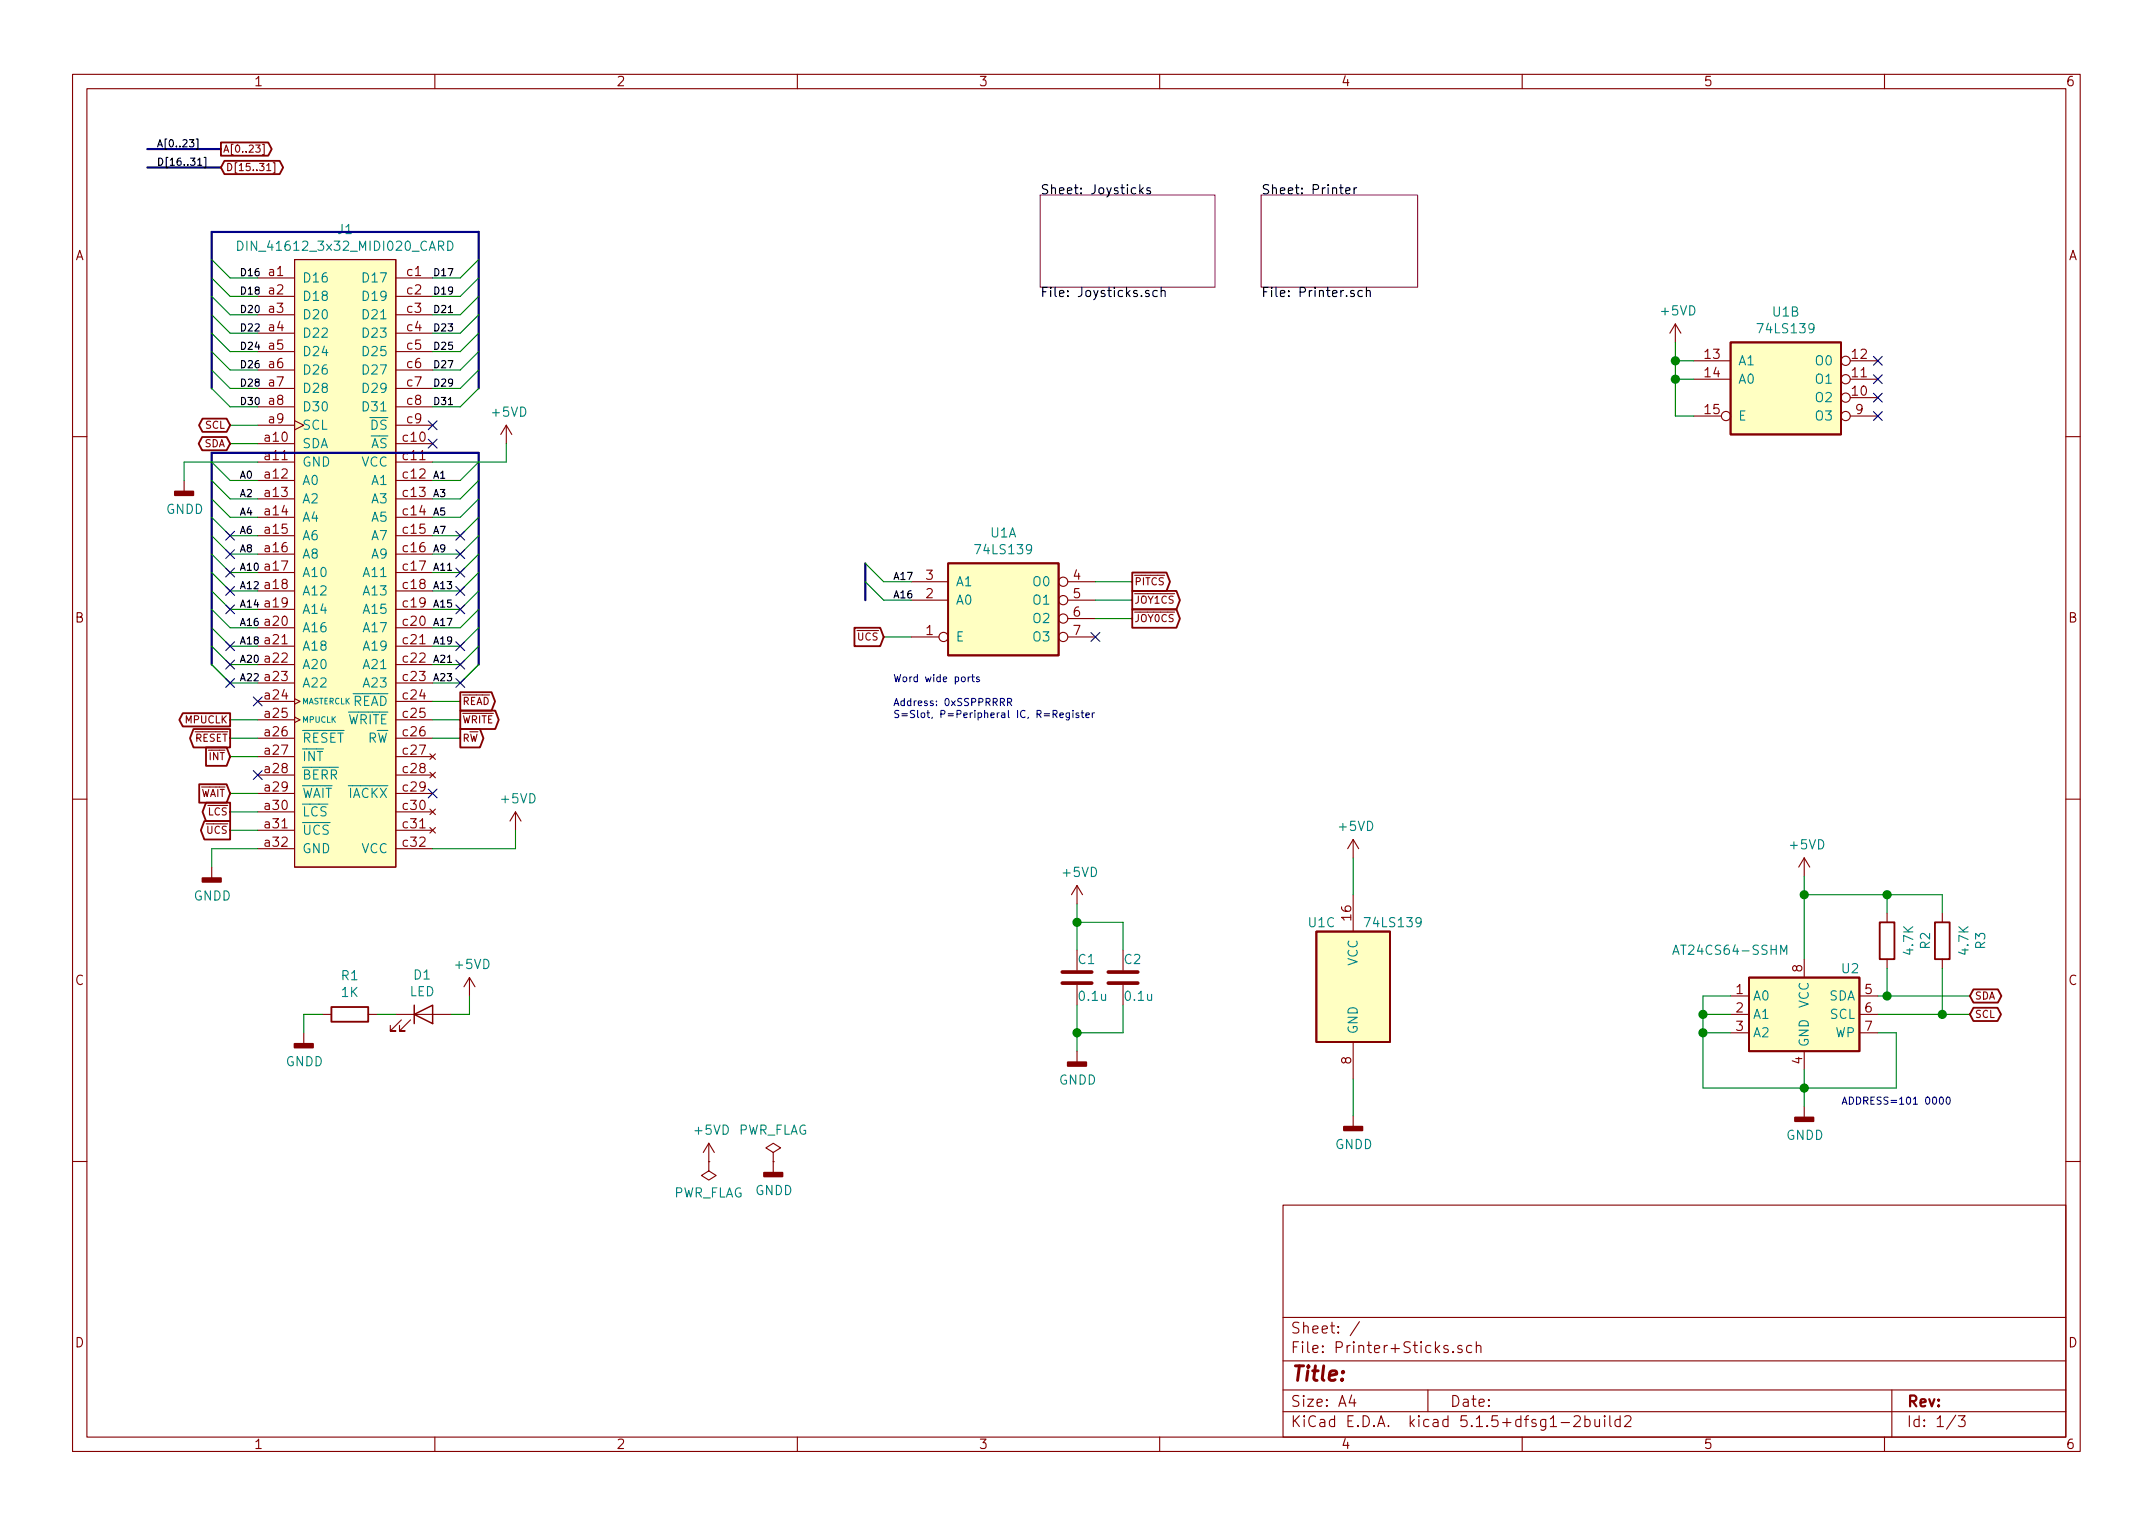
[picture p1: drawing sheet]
<svg xmlns="http://www.w3.org/2000/svg" width="297mm" height="210mm" viewBox="0 0 297 210" stroke-linecap="round" stroke-linejoin="round" font-family="sans-serif">
<g fill="none" stroke="#840000" stroke-width=".15">
<path d="M10 10.3h277v189.9h-277zM12 12.2h273v186.1h-273zM36.2 19.9h.2v1.4h-.2M60 10.3v1.9M110 10.3v1.9M160 10.3v1.9M210 10.3v1.9M260 10.3v1.9M35.3 20h.6l-.3 .4h.1l.2 .2-.1 .3-.1 .1-.4-.1M35.6 38.3h5M36.8 23.5h.6M37.7 22.4h.2v1.5h-.2"/>
<path d="M40.6 35.8h14v83.8h-14zM54.6 38.3h5.1M35.6 40.9h5M35.6 43.4h5M35.6 46h5M35.6 48.5h5M35.6 51h5M35.6 53.6h5M35.6 56.1h5M35.6 58.7h5M40.6 58l1.3 .7-1.3 .6M54.6 40.9h5.1"/>
<path d="M54.6 43.4h5.1M54.6 46h5.1M54.6 48.5h5.1M54.6 51h5.1M54.6 53.6h5.1M54.6 56.1h5.1M54.6 58.7h5.1M69.8 58.7l-.7 1.2M69.8 58.7v2.5M69.8 58.7l.8 1.2M231.1 44.7l-.7 1.3M231.1 44.7v2.5"/>
<path d="M231.1 44.7l.8 1.3M233.7 52.3h5.1M233.7 49.8h5.1M233.7 57.4h3.8M255.3 54.9h3.8M255.3 52.3h3.8M255.3 49.8h3.8M255.3 57.4h3.8M10 60.2h2M25.4 66.3v1.5M35.6 61.2h5M35.6 63.7h5"/>
<path d="M35.6 66.3h5M35.6 68.8h5M35.6 71.4h5M35.6 73.9h5M35.6 76.4h5M35.6 79h5M54.6 61.2h5.1M54.6 63.7h5.1M54.6 66.3h5.1M54.6 68.8h5.1M54.6 71.4h5.1M54.6 73.9h5.1"/>
<path d="M54.6 76.4h5.1M54.6 79h5.1M285 60.2h2M35.6 81.5h5M35.6 84.1h5M35.6 86.6h5M35.6 89.1h5M35.6 91.7h5M35.6 94.2h5M35.6 96.8h5M35.6 99.3h5M40.6 96.4l.8 .4-.8 .3"/>
<path d="M40.6 98.9l.8 .4-.8 .4M54.6 81.5h5.1M54.6 84.1h5.1M54.6 86.6h5.1M54.6 89.1h5.1M54.6 91.7h5.1M54.6 94.2h5.1M54.6 96.8h5.1M54.6 99.3h5.1M125.7 87.9h3.8M125.7 82.8h5.1M125.7 80.3h5.1"/>
<path d="M147.3 87.9h3.8M147.3 82.8h3.8M147.3 80.3h3.8M147.3 85.3h3.8M10 110.3h2M29.2 119.6v1.6M35.6 101.8h5M35.6 104.4h5M35.6 106.9h5M35.6 109.5h5M35.6 112h5M35.6 114.5h5"/>
<path d="M35.6 117.1h5M54.6 101.8h5.1M54.6 104.4h5.1M54.6 106.9h5.1M54.6 109.5h5.1M54.6 112h5.1M54.6 114.5h5.1M54.6 117.1h5.1M59.3 104l.8 .8M59.3 106.5l.8 .8M59.3 111.6l.8 .8M59.3 114.2l.8 .7"/>
<path d="M60.1 104l-.8 .8M60.1 106.5l-.8 .8M60.1 111.6l-.8 .8M60.1 114.2l-.8 .7M71.1 112l-.7 1.3M71.1 112v2.5M71.1 112l.8 1.3M186.7 115.8l-.8 1.3M186.7 115.8v2.6M186.7 115.8l.8 1.3M248.9 118.4v2.5M248.9 118.4l-.7 1.2"/>
<path d="M248.9 118.4l.8 1.2M285 110.3h2M44.4 139.9h1.3M50.8 139.9h1.3M54.6 139.9h7.6M64.8 134.9l-.8 1.2M64.8 134.9v2.5M64.8 134.9l.7 1.2M148.6 122.2v2.5M148.6 131.1v2.8M148.6 135.9v2.8M148.6 122.2l-.8 1.2"/>
<path d="M148.6 122.2l.8 1.2M154.9 131.1v2.8M154.9 135.9v2.8M186.7 123.4v5.1M238.8 139.9h2.5M238.8 137.4h2.5M248.9 132.3v2.6M256.5 139.9h2.6M256.5 137.4h2.6M260.3 126v1.2M260.3 132.3v1.3M268 126v1.2"/>
<path d="M268 132.3v1.3M41.9 142.5v1.5M55.4 140.7l-1.6 1.5h.8h-.8v-.7M56.6 140.7l-1.5 1.5h.8h-.8v-.7M97.8 157.7l-.8 1.3M97.8 157.7v2.6M97.8 157.7l.8 1.3M106.7 159l1-.6-1-.7-1 .7 1 .6v1.3M148.6 145v1.6M186.7 143.8v5M186.7 153.9v1.5M238.8 142.5h2.5"/>
<path d="M248.9 145v2.6M248.9 152.6v1.6M256.5 142.5h2.6M10 160.2h2M97.8 160.3v1.2l1 .7-1 .6-1-.6 1-.7M97.8 160.3h.1M106.7 160.3h.1M106.7 160.3v1.5M177 166.3h108v32h-108zM285 160.2h2M60 198.3v1.9M110 198.3v1.9"/>
<path d="M160 198.3v1.9M177 194.8h108M177 191.8h108M177 187.8h108M177 181.8h108M186.5 192.5l-.4 1h1M186.8 193v1M187.6 182.3l-1.3 2M197 191.8v3M200.5 186.5h.1l-.1 .1-.1-.1h.1v.1M201.7 185.7l-.4-.1-.2 .3a.48 .48 0 0 0 .6 .3l.1 .1-.1 .2-.2 .1-.4-.1M203 185.7a.48 .48 0 0 0-.6 0l-.1 .2 .1 .6a.48 .48 0 0 0 .6 0"/>
<path d="M203.7 185.7a.39 .39 0 0 1 .6 .1v.8M203.7 185.1v1.5M210 198.3v1.9M215.4 196.3h1.1M217.2 195.5l.2-.2 .5 .1a.37 .37 0 0 1 .1 .6l-.9 .8h.9M218.7 195.9a.48 .48 0 0 1 .6 .1l.1 .1-.1 .6a.48 .48 0 0 1-.6 0M218.7 195.3v1.5M220 195.8l.1 .9a.45 .45 0 0 0 .6 0M220.7 195.8v1M221.4 195.3l-.1 .1 .1 .1 .1-.1-.1-.1v.2M221.4 195.8v1M222.1 195.3v1.3l.2 .2"/>
<path d="M223.5 195.9l-.4-.1-.3 .3 .1 .6 .2 .1 .4-.1M223.5 195.3v1.5M224.2 195.5l.2-.2 .5 .1a.4 .4 0 0 1 0 .6l-.8 .8h.9M260 198.3v1.9M261 191.8v6.5M269.8 195.2l-1.2 2M270.2 195.3h.9l-.5 .6 .4 .1 .1 .2-.1 .5-.2 .1h-.4l-.2-.1"/>
<circle cx="238.1" cy="57.4" r=".63"/>
<circle cx="254.6" cy="52.3" r=".63"/>
<circle cx="254.6" cy="54.9" r=".63"/>
<circle cx="254.6" cy="57.4" r=".63"/>
<circle cx="254.6" cy="49.8" r=".63"/>
<circle cx="130.2" cy="87.9" r=".63"/>
<circle cx="146.7" cy="85.3" r=".63"/>
<circle cx="146.7" cy="82.8" r=".63"/>
<circle cx="146.7" cy="87.9" r=".63"/>
<circle cx="146.7" cy="80.3" r=".63"/>
</g>
<path d="M143.5 26.9h24.1v12.7h-24.1zM174 26.9h21.6v12.7h-21.6z" fill="none" stroke="#840084" stroke-width=".15"/>
<g fill="none" stroke="#000" stroke-width=".15">
<path d="M26.1 19.3h.6l-.3 .4h.3v.5l-.1 .1-.5-.1M27.1 19.2h.2v1.4h-.2M27.3 22.8h.5M28.2 21.7h.2v1.4h-.2M157.3 25.5v1.2M157.4 26.3l.3 .4M157.7 25.9l-.4 .5M158.7 26a.31 .31 0 0 0-.5 .1l.1 .2h.3l.1 .2v.2h-.1h-.4M160.2 39.6v1.3M185.7 26.3l.6-.1-.1-.2-.3-.1-.2 .2v.6h.5M186.8 25.9v.8M187.2 25.9l-.3 .1-.1 .1"/>
<path d="M188.5 39.6v1.3M61.9 43.1h.5M61.9 55.8h.5M158.5 40.1a.31 .31 0 0 0-.5 .2l.1 .1 .3 .1 .2 .2-.1 .2h-.1h-.4M159.7 40.1h-.4l-.2 .2v.4l.1 .2h.5M160.2 40.2l.2-.1h.3l.1 .8M186.8 40.1a.31 .31 0 0 0-.5 .2l.1 .1 .3 .1 .2 .2-.1 .2h-.1h-.4M188 40.1h-.4l-.2 .2v.4l.1 .2h.5M188.5 40.2l.1-.1a.31 .31 0 0 1 .5 .2v.6"/>
</g>
<g fill="none" stroke="#840000" stroke-width=".25">
<path d="M30.5 19.7h6.5l.5 .9-.5 .9h-6.5zM31 22.2h7.6l.5 .9-.5 .9h-7.6l-.5-.9zM27.9 57.8h3.4l.4 .9-.4 .9h-3.4l-.4-.9zM238.8 47.2h15.2v12.7h-15.2zM27.9 60.3h3.4l.4 .9-.4 .9h-3.4l-.5-.9zM130.8 77.7h15.2v12.7h-15.2zM156.2 79h4.7l.5 1.3-.5 1.2h-4.7zM25.2 98.4h6.5v1.8h-6.5l-.5-.9zM63.5 98h4.8l.5 1.3-.5 1.3h-4.8zM63.5 95.5h4.3l.5 1.3-.5 1.2h-4.3zM117.9 86.6h3.5l.5 1.3-.5 1.2h-3.5zM156.2 84.1h6.1l.5 1.2-.5 1.3h-6.1z"/>
<path d="M156.2 81.5h6.1l.5 1.3-.5 1.3h-6.1zM26.7 100.6h5v2.5h-5l-.5-1.3zM27.5 108.2h3.8l.4 1.3-.4 1.2h-3.8zM28.2 113.3h3.5v2.5h-3.5l-.5-1.3zM28.4 110.7h3.3v2.6h-3.3l-.5-1.3zM28.4 103.1h2.9l.4 1.3-.4 1.3h-2.9zM63.5 100.6h2.7l.5 1.2-.5 1.3h-2.7zM45.7 138.9h5.1v2.1h-5.1zM181.6 128.5h10.2v15.3h-10.2zM241.3 134.9h15.2v10.1h-15.2zM259.3 127.2h2.1v5.1h-2.1zM267 127.2h2v5.1h-2z"/>
<path d="M272.3 139h3.3l.5 .9-.5 1h-3.3l-.5-1zM272.3 136.5h3.3l.5 .9-.5 .9h-3.3l-.5-.9z"/>
</g>
<path d="M146.6 135.6h4M146.6 134.1h4M152.9 135.6h4.1M152.9 134.1h4.1" fill="none" stroke="#840000" stroke-width=".51"/>
<g fill="#840000" stroke="#840000" stroke-width=".25">
<path d="M247.6 154.2h2.6v.5h-2.6z"/>
<path d="M147.3 146.6h2.6v.5h-2.6z"/>
<path d="M105.4 161.8h2.5v.5h-2.5z"/>
<path d="M27.9 121.2h2.6v.5h-2.6z"/>
<path d="M24.1 67.8h2.6v.5h-2.6z"/>
<path d="M40.6 144h2.6v.5h-2.6z"/>
<path d="M185.4 155.4h2.6v.6h-2.6z"/>
</g>
<path d="M57.1 139.9l2.6-1.2v2.5zM57.1 138.7v2.5" fill="none" stroke="#840000" stroke-width=".2"/>
<g fill="#ffffc2" stroke="#ffffc2" stroke-width=".14">
<path d="M241.3 134.9h15.2v10.1h-15.2z"/>
<path d="M130.8 77.7h15.2v12.7h-15.2z"/>
<path d="M238.8 47.2h15.2v12.7h-15.2z"/>
<path d="M181.6 128.5h10.2v15.3h-10.2z"/>
<path d="M40.6 35.8h14v83.8h-14z"/>
</g>
<path d="M32.8 33.3a.64 .64 0 0 1 .7 .6 .64 .64 0 0 1-.7 .6zM61.8 33.3a.66 .66 0 0 1 .7 .5 .66 .66 0 0 1-.4 .7h-.3zM230.8 131.7l.4-1.3 .4 1.3M230.9 131.3h.6M245.7 131.7v-1.3l.4 .9 .4-.9v1.3" fill="none" stroke="#008484" stroke-width=".15"/>
<path d="M20.3 20.6h10.2M20.3 23.1h10.2M29.2 53.6v-21.6h36.8v21.6M119.4 77.7v5.1M29.2 91.7v-29.2h36.8v29.2" fill="none" stroke="#000084" stroke-width=".3"/>
<g fill="none" stroke="#008400" stroke-width=".15">
<path d="M29.2 38.3l2.5 2.6h3.9M29.2 35.8l2.5 2.5h3.9M66 38.3l-2.5 2.6h-3.8M66 35.8l-2.5 2.5h-3.8M29.2 51l2.5 2.6h3.9M29.2 53.6l2.5 2.5h3.9M29.2 40.9l2.5 2.5h3.9M29.2 48.5l2.5 2.5h3.9M29.2 46l2.5 2.5h3.9M29.2 43.4l2.5 2.6h3.9M31.7 58.7h3.9M66 51l-2.5 2.6h-3.8"/>
<path d="M66 53.6l-2.5 2.5h-3.8M66 40.9l-2.5 2.5h-3.8M66 48.5l-2.5 2.5h-3.8M66 46l-2.5 2.5h-3.8M66 43.4l-2.5 2.6h-3.8M231.1 49.8h2.6M231.1 52.3h2.6M231.1 47.2v10.2h2.6M29.2 73.9l2.5 2.5h3.9M29.2 76.4l2.5 2.6h3.9M29.2 71.4l2.5 2.5h3.9M29.2 68.8l2.5 2.6h3.9"/>
<path d="M29.2 66.3l2.5 2.5h3.9M29.2 63.7l2.5 2.6h3.9M29.2 79l2.5 2.5h3.9M31.7 61.2h3.9M35.6 63.7h-10.2v2.6M66 73.9l-2.5 2.5h-3.8M66 76.4l-2.5 2.6h-3.8M66 71.4l-2.5 2.5h-3.8M66 68.8l-2.5 2.6h-3.8M66 66.3l-2.5 2.5h-3.8M66 63.7l-2.5 2.6h-3.8M66 79l-2.5 2.5h-3.8"/>
<path d="M69.8 61.2v2.5h-10.1M119.4 77.7l2.5 2.6h3.8M29.2 81.5l2.5 2.6h3.9M29.2 84.1l2.5 2.5h3.9M29.2 86.6l2.5 2.5h3.9M29.2 89.1l2.5 2.6h3.9M29.2 91.7l2.5 2.5h3.9M31.7 99.3h3.9M59.7 99.3h3.8M59.7 96.8h3.8M66 81.5l-2.5 2.6h-3.8M66 84.1l-2.5 2.5h-3.8"/>
<path d="M66 86.6l-2.5 2.5h-3.8M66 89.1l-2.5 2.6h-3.8M66 91.7l-2.5 2.5h-3.8M119.4 80.3l2.5 2.5h3.8M121.9 87.9h3.8M151.1 80.3h5.1M151.1 82.8h5.1M151.1 85.3h5.1M31.7 114.5h3.9M31.7 101.8h3.9M31.7 112h3.9M31.7 109.5h3.9"/>
<path d="M31.7 104.4h3.9M35.6 117.1h-6.4v2.5M59.7 101.8h3.8M71.1 114.5v2.6h-11.4M186.7 118.4v5M44.4 139.9h-2.5v2.6M52.1 139.9h2.5M64.8 137.4v2.5h-2.6M148.6 127.2h6.3v3.9M148.6 124.7v6.4M148.6 138.7v6.3M154.9 138.7v3.8h-6.3"/>
<path d="M234.9 139.9h3.9M238.8 137.4h-3.9v12.7h26.7v-7.6h-2.5M248.9 120.9v11.4M248.9 123.4h19.1v2.6M259.1 139.9h12.7M259.1 137.4h12.7M260.3 123.4v2.6M260.3 133.6v3.8M268 133.6v6.3M186.7 148.8v5.1M234.9 142.5h3.9M248.9 147.6v5"/>
</g>
<g fill="none" stroke="#0000c2" stroke-width=".15">
<path d="M133.9 93.4l-.3 .2M134.1 93.4h.3M134.2 93.1v.8l.2 .2M135.1 93.4h-.3l-.1 .1 .1 .2 .3 .1v.2h-.4M138 96.9l.5-.1 .1-.1-.1-.3h-.5v1M138.3 96.9l.3 .5M139 96.9l.5-.1 .1-.1-.1-.3h-.5v1M139.2 96.9l.4 .5M146.2 98.7l.5-.1v-.2l-.3-.1-.2 .2 .1 .5h.4M147.5 98.3v.8l-.1 .2h-.3M147.5 98.4l-.2-.1-.2 .2 .1 .5h.3M148 98v.1"/>
<path d="M148 98.3v.7M148.8 98.4l-.2-.1-.2 .2 .1 .1 .3 .1v.3h-.4M149.1 98.3h.4M149.3 98v.9l.2 .1M149.8 98.7l.5-.1-.1-.2-.2-.1-.2 .2 .1 .5h.3M150.7 98.3v.7M151 98.3l-.3 .2M267.6 151.4h.2a.53 .53 0 0 1 .3 .4 .53 .53 0 0 1-.3 .5l-.2-.1v-.2zM268.6 151.4h.1a.53 .53 0 0 1 .4 .4 .53 .53 0 0 1-.4 .5l-.2-.3z"/>
</g>
<g fill="#008400" stroke="#008400" stroke-width=".25">
<circle cx="235" cy="142.5" r=".51"/>
<circle cx="248.9" cy="150.1" r=".51"/>
<circle cx="235" cy="139.9" r=".51"/>
<circle cx="148.6" cy="127.2" r=".51"/>
<circle cx="148.6" cy="142.5" r=".51"/>
<circle cx="260.3" cy="137.4" r=".51"/>
<circle cx="260.3" cy="123.4" r=".51"/>
<circle cx="268" cy="139.9" r=".51"/>
<circle cx="231.1" cy="52.3" r=".51"/>
<circle cx="231.1" cy="49.8" r=".51"/>
<circle cx="248.9" cy="123.4" r=".51"/>
</g>
<g fill="none" stroke="#000084" stroke-width=".15">
<path d="M59.1 58.1l1.2 1.2M60.3 58.1l-1.2 1.2M258.5 49.2l1.2 1.2M258.5 56.8l1.2 1.2M258.5 54.2l1.2 1.3M258.5 51.7l1.2 1.2M259.7 49.2l-1.2 1.2M259.7 56.8l-1.2 1.2M259.7 54.2l-1.2 1.3M259.7 51.7l-1.2 1.2M31.1 73.3l1.3 1.2M31.1 75.8l1.3 1.3"/>
<path d="M31.1 78.4l1.3 1.2M32.4 73.3l-1.3 1.2M32.4 75.8l-1.3 1.3M32.4 78.4l-1.3 1.2M59.1 60.6l1.2 1.2M60.3 60.6l-1.2 1.2M62.9 78.4l1.2 1.2M62.9 75.8l1.2 1.3M62.9 73.3l1.2 1.2M64.1 78.4l-1.2 1.2M64.1 75.8l-1.2 1.3M64.1 73.3l-1.2 1.2"/>
<path d="M31.1 80.9l1.3 1.2M31.1 83.5l1.3 1.2M31.1 88.5l1.3 1.3M31.1 91.1l1.3 1.2M31.1 93.6l1.3 1.2M32.4 80.9l-1.3 1.2M32.4 83.5l-1.3 1.2M32.4 88.5l-1.3 1.3M32.4 91.1l-1.3 1.2M32.4 93.6l-1.3 1.2M35 96.2l1.2 1.2M36.2 96.2l-1.2 1.2"/>
<path d="M62.9 91.1l1.2 1.2M62.9 93.6l1.2 1.2M62.9 88.5l1.2 1.3M62.9 83.5l1.2 1.2M62.9 80.9l1.2 1.2M64.1 91.1l-1.2 1.2M64.1 93.6l-1.2 1.2M64.1 88.5l-1.2 1.3M64.1 83.5l-1.2 1.2M64.1 80.9l-1.2 1.2M150.5 87.3l1.2 1.2M151.7 87.3l-1.2 1.2"/>
<path d="M35 106.3l1.2 1.2M36.2 106.3l-1.2 1.2M59.1 108.9l1.2 1.2M60.3 108.9l-1.2 1.2"/>
</g>
<text font-size="2.8" fill="#840000" x="178" y="190.5">Title:</text>
<g font-size="2.1" fill="#840000">
<text x="178" y="184">Sheet: /</text>
<text x="178" y="186.7">File: Printer+Sticks.sch</text>
<text x="178" y="196.9">KiCad E.D.A. kicad 5.1.5+dfsg1-2build2</text>
<text x="178" y="194.1">Size: A4</text>
<text x="200" y="194.1">Date:</text>
<text x="263" y="194.1">Rev:</text>
<text x="263" y="196.9">Id: 1/3</text>
</g>
<g font-size="1.8" fill="#840000">
<text x="35" y="11.9">1</text>
<text x="85" y="11.9">2</text>
<text x="135" y="11.9">3</text>
<text x="185" y="11.9">4</text>
<text x="235" y="11.9">5</text>
<text x="285" y="11.9">6</text>
<text x="10.4" y="35.9">A</text>
<text x="285.4" y="35.9">A</text>
<text x="37.1" y="38.1">a1</text>
<text x="37.1" y="40.6">a2</text>
<text x="56.2" y="38.1">c1</text>
<text x="56.2" y="40.6">c2</text>
<text x="37.1" y="43.2">a3</text>
<text x="37.1" y="45.7">a4</text>
<text x="56.2" y="43.2">c3</text>
<text x="56.2" y="45.7">c4</text>
<text x="37.1" y="48.3">a5</text>
<text x="37.1" y="50.8">a6</text>
<text x="37.1" y="53.3">a7</text>
<text x="56.2" y="48.3">c5</text>
<text x="56.2" y="50.8">c6</text>
<text x="56.2" y="53.3">c7</text>
<text x="235.3" y="49.5">13</text>
<text x="235.3" y="52.1">14</text>
<text x="255.6" y="52.1">11</text>
<text x="255.6" y="49.5">12</text>
<text x="37.1" y="55.9">a8</text>
<text x="37.1" y="58.4">a9</text>
<text x="56.2" y="55.9">c8</text>
<text x="56.2" y="58.4">c9</text>
<text x="235.3" y="57.1">15</text>
<text x="255.6" y="54.6">10</text>
<text x="256.1" y="57.1">9</text>
<text x="36.6" y="61">a10</text>
<text x="36.6" y="63.5">a11</text>
<text x="55.7" y="61">c10</text>
<text x="55.7" y="63.5">c11</text>
<text x="36.6" y="66">a12</text>
<text x="36.6" y="68.6">a13</text>
<text x="36.6" y="71.1">a14</text>
<text x="55.7" y="66">c12</text>
<text x="55.7" y="68.6">c13</text>
<text x="55.7" y="71.1">c14</text>
<text x="36.6" y="73.7">a15</text>
<text x="36.6" y="76.2">a16</text>
<text x="55.7" y="73.7">c15</text>
<text x="55.7" y="76.2">c16</text>
<text x="36.6" y="78.7">a17</text>
<text x="36.6" y="81.3">a18</text>
<text x="36.6" y="83.8">a19</text>
<text x="55.7" y="78.7">c17</text>
<text x="55.7" y="81.3">c18</text>
<text x="55.7" y="83.8">c19</text>
<text x="127.8" y="82.5">2</text>
<text x="127.8" y="80">3</text>
<text x="148.1" y="80">4</text>
<text x="148.1" y="82.5">5</text>
<text x="10.4" y="85.9">B</text>
<text x="36.6" y="86.4">a20</text>
<text x="36.6" y="88.9">a21</text>
<text x="55.7" y="86.4">c20</text>
<text x="55.7" y="88.9">c21</text>
<text x="127.8" y="87.6">1</text>
<text x="148.1" y="85.1">6</text>
<text x="148.1" y="87.6">7</text>
<text x="285.4" y="85.9">B</text>
<text x="36.6" y="91.4">a22</text>
<text x="36.6" y="94">a23</text>
<text x="55.7" y="91.4">c22</text>
<text x="55.7" y="94">c23</text>
<text x="36.6" y="96.5">a24</text>
<text x="36.6" y="99.1">a25</text>
<text x="36.6" y="101.6">a26</text>
<text x="55.7" y="96.5">c24</text>
<text x="55.7" y="99.1">c25</text>
<text x="55.7" y="101.6">c26</text>
<text x="36.6" y="104.1">a27</text>
<text x="36.6" y="106.7">a28</text>
<text x="55.7" y="104.1">c27</text>
<text x="55.7" y="106.7">c28</text>
<text x="36.6" y="109.2">a29</text>
<text x="36.6" y="111.8">a30</text>
<text x="55.7" y="109.2">c29</text>
<text x="55.7" y="111.8">c30</text>
<text x="36.6" y="114.3">a31</text>
<text x="36.6" y="116.8">a32</text>
<text x="55.7" y="114.3">c31</text>
<text x="55.7" y="116.8">c32</text>
<text x="186.4" y="126.9" transform="rotate(-90 186.4 126.9)">16</text>
<text x="10.4" y="135.9">C</text>
<text x="239.5" y="137.2">1</text>
<text x="248.7" y="134.1" transform="rotate(-90 248.7 134.1)">8</text>
<text x="257.3" y="137.2">5</text>
<text x="285.4" y="135.9">C</text>
<text x="239.5" y="139.7">2</text>
<text x="239.5" y="142.2">3</text>
<text x="257.3" y="139.7">6</text>
<text x="257.3" y="142.2">7</text>
<text x="186.4" y="146.8" transform="rotate(-90 186.4 146.8)">8</text>
<text x="248.7" y="146.8" transform="rotate(-90 248.7 146.8)">4</text>
<text x="10.4" y="185.9">D</text>
<text x="285.4" y="185.9">D</text>
<text x="35" y="199.9">1</text>
<text x="85" y="199.9">2</text>
<text x="135" y="199.9">3</text>
<text x="185" y="199.9">4</text>
<text x="235" y="199.9">5</text>
<text x="285" y="199.9">6</text>
</g>
<g font-size="1.8">
<text x="143.5" y="26.8">Sheet: Joysticks</text>
<text x="174" y="26.8">Sheet: Printer</text>
<text x="143.5" y="41">File: Joysticks.sch</text>
<text x="174" y="41">File: Printer.sch</text>
</g>
<g font-size="1.8" fill="#008484">
<text x="33.8" y="34.6">DIN_41612_3x32_MIDI020_CARD</text>
<text x="46.7" y="32.3">J1</text>
<text x="41.7" y="39">D16</text>
<text x="41.7" y="41.5">D18</text>
<text x="50.3" y="39">D17</text>
<text x="50.3" y="41.5">D19</text>
<text x="41.7" y="44.1">D20</text>
<text x="41.7" y="46.6">D22</text>
<text x="50.3" y="44.1">D21</text>
<text x="50.3" y="46.6">D23</text>
<text x="229.3" y="43.5">+5VD</text>
<text x="242.8" y="46">74LS139</text>
<text x="244.6" y="43.7">U1B</text>
<text x="41.7" y="49.1">D24</text>
<text x="41.7" y="51.7">D26</text>
<text x="50.3" y="49.1">D25</text>
<text x="50.3" y="51.7">D27</text>
<text x="239.8" y="50.4">A1</text>
<text x="239.8" y="53">A0</text>
<text x="250.6" y="53">O1</text>
<text x="250.6" y="50.4">O0</text>
<text x="41.7" y="54.2">D28</text>
<text x="41.7" y="56.8">D30</text>
<text x="41.7" y="59.3">SCL</text>
<text x="50.3" y="54.2">D29</text>
<text x="50.3" y="56.8">D31</text>
<text x="51.1" y="59.3">DS</text>
<text x="68" y="57.5">+5VD</text>
<text x="239.8" y="58">E</text>
<text x="250.6" y="55.5">O2</text>
<text x="250.6" y="58">O3</text>
<text x="41.7" y="61.8">SDA</text>
<text x="41.7" y="64.4">GND</text>
<text x="49.9" y="64.4">VCC</text>
<text x="51.1" y="61.8">AS</text>
<text x="22.9" y="70.9">GNDD</text>
<text x="41.7" y="66.9">A0</text>
<text x="41.7" y="69.5">A2</text>
<text x="51.3" y="66.9">A1</text>
<text x="51.3" y="69.5">A3</text>
<text x="41.7" y="72">A4</text>
<text x="41.7" y="74.5">A6</text>
<text x="41.7" y="77.1">A8</text>
<text x="51.3" y="72">A5</text>
<text x="51.3" y="74.5">A7</text>
<text x="51.3" y="77.1">A9</text>
<text x="134.8" y="76.5">74LS139</text>
<text x="136.7" y="74.2">U1A</text>
<text x="41.7" y="79.6">A10</text>
<text x="41.7" y="82.2">A12</text>
<text x="50.3" y="79.6">A11</text>
<text x="50.3" y="82.2">A13</text>
<text x="131.8" y="83.4">A0</text>
<text x="131.8" y="80.9">A1</text>
<text x="142.7" y="80.9">O0</text>
<text x="142.7" y="83.4">O1</text>
<text x="41.7" y="84.7">A14</text>
<text x="41.7" y="87.2">A16</text>
<text x="41.7" y="89.8">A18</text>
<text x="50.3" y="84.7">A15</text>
<text x="50.3" y="87.2">A17</text>
<text x="50.3" y="89.8">A19</text>
<text x="131.8" y="88.5">E</text>
<text x="142.7" y="86">O2</text>
<text x="142.7" y="88.5">O3</text>
<text x="41.7" y="92.3">A20</text>
<text x="41.7" y="94.9">A22</text>
<text x="50.3" y="92.3">A21</text>
<text x="50.3" y="94.9">A23</text>
<text x="47.9" y="99.9">WRITE</text>
<text x="48.6" y="97.4">READ</text>
<text x="41.7" y="102.5">RESET</text>
<text x="41.7" y="105">INT</text>
<text x="41.7" y="107.6">BERR</text>
<text x="50.6" y="102.5">RW</text>
<text x="41.7" y="110.1">WAIT</text>
<text x="41.7" y="112.6">LCS</text>
<text x="48.1" y="110.1">IACKX</text>
<text x="69.3" y="110.8">+5VD</text>
<text x="41.7" y="115.2">UCS</text>
<text x="41.7" y="117.7">GND</text>
<text x="49.9" y="117.7">VCC</text>
<text x="184.8" y="114.6">+5VD</text>
<text x="247.1" y="117.2">+5VD</text>
<text x="26.7" y="124.3">GNDD</text>
<text x="146.7" y="121">+5VD</text>
<text x="180.6" y="127.9">U1C</text>
<text x="188.6" y="127.9">74LS139</text>
<text x="231.5" y="131.7">AT24CS64-SSHM</text>
<text x="264" y="131.6" transform="rotate(-90 264 131.6)">4.7K</text>
<text x="266.3" y="130.9" transform="rotate(-90 266.3 130.9)">R2</text>
<text x="271.6" y="131.6" transform="rotate(-90 271.6 131.6)">4.7K</text>
<text x="273.9" y="130.9" transform="rotate(-90 273.9 130.9)">R3</text>
<text x="47.1" y="135.2">R1</text>
<text x="47.1" y="137.6">1K</text>
<text x="56.5" y="137.5">LED</text>
<text x="57.1" y="135.1">D1</text>
<text x="62.9" y="133.7">+5VD</text>
<text x="148.8" y="133">C1</text>
<text x="155.1" y="133">C2</text>
<text x="187.3" y="133.3" transform="rotate(-90 187.3 133.3)">VCC</text>
<text x="254.2" y="134.3">U2</text>
<text x="149" y="138.1">0.1u</text>
<text x="155.3" y="138.1">0.1u</text>
<text x="187.3" y="142.7" transform="rotate(-90 187.3 142.7)">GND</text>
<text x="241.8" y="138">A0</text>
<text x="241.8" y="140.6">A1</text>
<text x="241.8" y="143.1">A2</text>
<text x="249.6" y="139.1" transform="rotate(-90 249.6 139.1)">VCC</text>
<text x="252.3" y="138">SDA</text>
<text x="252.5" y="140.6">SCL</text>
<text x="253.2" y="143.1">WP</text>
<text x="39.4" y="147.1">GNDD</text>
<text x="146.1" y="149.7">GNDD</text>
<text x="249.6" y="144.5" transform="rotate(-90 249.6 144.5)">GND</text>
<text x="95.9" y="156.6">+5VD</text>
<text x="101.7" y="156.6">PWR_FLAG</text>
<text x="184.2" y="158.5">GNDD</text>
<text x="246.4" y="157.3">GNDD</text>
<text x="92.8" y="165.2">PWR_FLAG</text>
<text x="104.2" y="164.9">GNDD</text>
</g>
<g font-size="1.4">
<text x="21.6" y="22.9">D[16..31]</text>
<text x="21.6" y="20.3">A[0..23]</text>
<text x="33" y="38.1">D16</text>
<text x="33" y="40.6">D18</text>
<text x="59.7" y="38.1">D17</text>
<text x="59.7" y="40.6">D19</text>
<text x="33" y="43.2">D20</text>
<text x="33" y="45.7">D22</text>
<text x="59.7" y="43.2">D21</text>
<text x="59.7" y="45.7">D23</text>
<text x="33" y="48.3">D24</text>
<text x="33" y="50.8">D26</text>
<text x="33" y="53.3">D28</text>
<text x="59.7" y="48.3">D25</text>
<text x="59.7" y="50.8">D27</text>
<text x="59.7" y="53.3">D29</text>
<text x="33" y="55.9">D30</text>
<text x="59.7" y="55.9">D31</text>
<text x="33" y="66">A0</text>
<text x="33" y="71.1">A4</text>
<text x="33" y="68.6">A2</text>
<text x="59.7" y="71.1">A5</text>
<text x="59.7" y="68.6">A3</text>
<text x="59.7" y="66">A1</text>
<text x="33" y="76.2">A8</text>
<text x="33" y="73.7">A6</text>
<text x="59.7" y="76.2">A9</text>
<text x="59.7" y="73.7">A7</text>
<text x="33" y="83.8">A14</text>
<text x="33" y="81.3">A12</text>
<text x="33" y="78.7">A10</text>
<text x="59.7" y="81.3">A13</text>
<text x="59.7" y="83.8">A15</text>
<text x="59.7" y="78.7">A11</text>
<text x="123.2" y="82.5">A16</text>
<text x="123.2" y="80">A17</text>
<text x="33" y="86.4">A16</text>
<text x="33" y="88.9">A18</text>
<text x="59.7" y="86.4">A17</text>
<text x="59.7" y="88.9">A19</text>
<text x="33" y="91.4">A20</text>
<text x="33" y="94">A22</text>
<text x="59.7" y="91.4">A21</text>
<text x="59.7" y="94">A23</text>
</g>
<g font-size="1.4" fill="#840000">
<text x="30.7" y="21.1">A[0..23]</text>
<text x="31.1" y="23.6">D[15..31]</text>
<text x="28.3" y="59.2">SCL</text>
<text x="28.2" y="61.7">SDA</text>
<text x="156.5" y="83.3">JOY1CS</text>
<text x="156.5" y="80.7">PITCS</text>
<text x="118.4" y="88.4">UCS</text>
<text x="156.5" y="85.8">JOY0CS</text>
<text x="25.6" y="99.8">MPUCLK</text>
<text x="63.8" y="99.8">WRITE</text>
<text x="63.8" y="97.3">READ</text>
<text x="26.9" y="102.3">RESET</text>
<text x="28.9" y="104.9">INT</text>
<text x="63.8" y="102.3">RW</text>
<text x="27.6" y="110">WAIT</text>
<text x="28.7" y="112.5">LCS</text>
<text x="28.6" y="115">UCS</text>
<text x="272.4" y="137.9">SDA</text>
<text x="272.4" y="140.4">SCL</text>
</g>
<g font-size="1.4" fill="#0000c2">
<text x="123.2" y="94.1">Word wide ports</text>
<text x="123.2" y="97.4">Address: 0xSSPPRRRR</text>
<text x="123.2" y="99.1">S=Slot, P=Peripheral IC, R=Register</text>
<text x="254" y="152.4">ADDRESS=101 0000</text>
</g>
<g font-size="1.1" fill="#008484">
<text x="41.7" y="97.1">MASTERCLK</text>
<text x="41.7" y="99.7">MPUCLK</text>
</g>
</svg>
